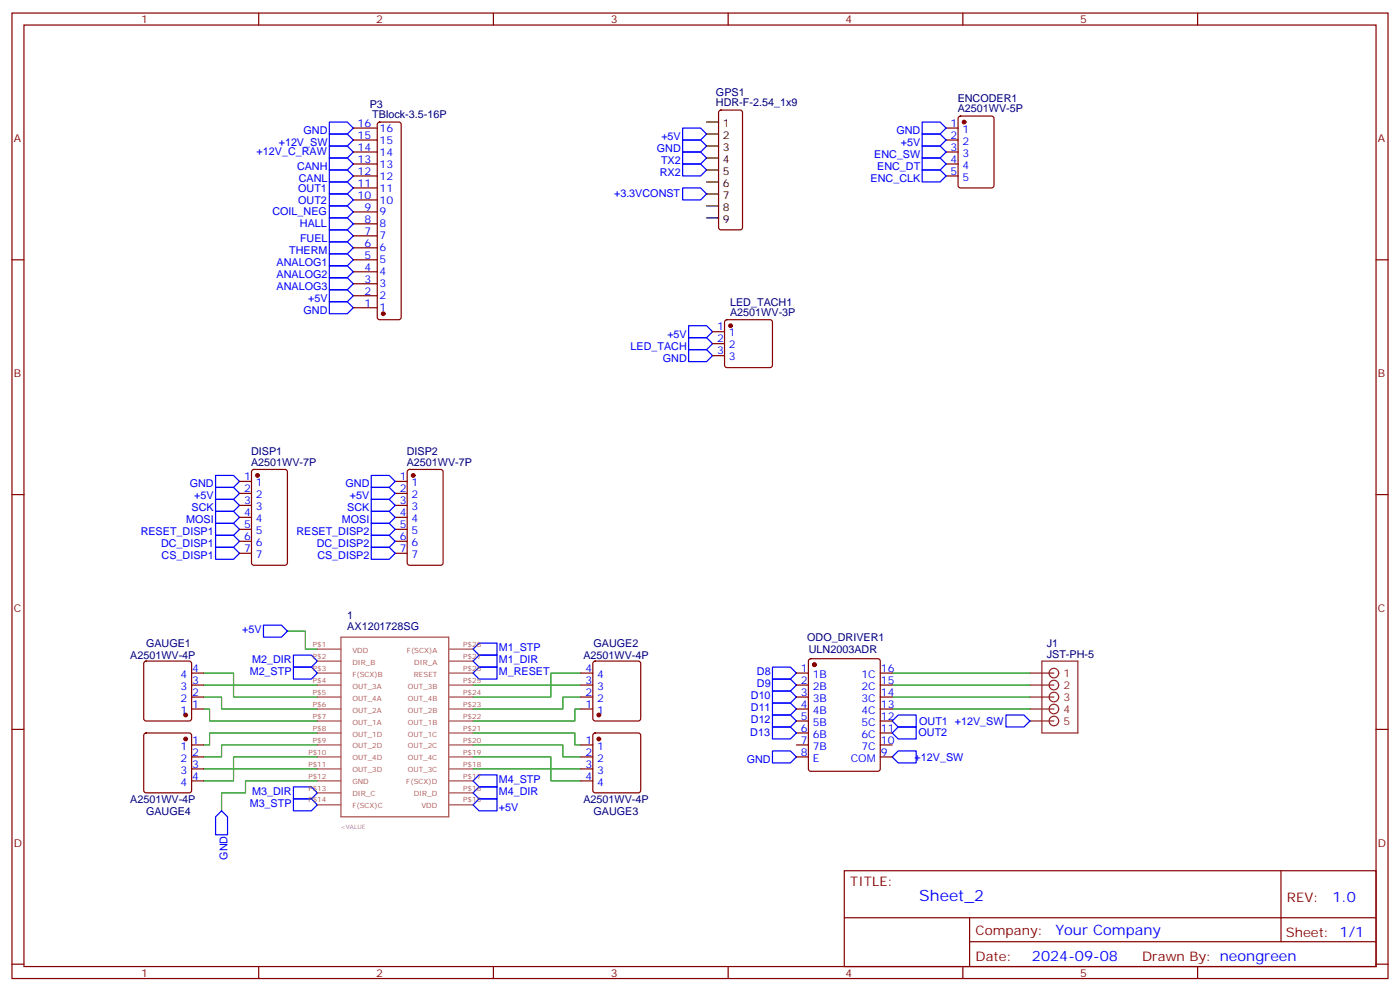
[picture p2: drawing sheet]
<svg xmlns="http://www.w3.org/2000/svg" width="412mm" height="292mm" viewBox="0 0 412 292" stroke-linecap="round" stroke-linejoin="round" font-family="sans-serif">
<g fill="none" stroke="#870000" stroke-width=".35">
<path d="M3.5 3.8h405.4v284.4h-405.4zM7.1 7.4h398.2v277.3h-398.2zM76.2 3.8v3.6M145.3 3.8v3.6M214.5 3.8v3.6M283.6 3.8v3.6M352.8 3.8v3.6M104.1 37.7h7M111.4 36.2l.4-.3h5.7l.5 .3 .2 .5v56.8l-.3 .4-.4 .3h-5.7l-.5-.3-.2-.4v-56.8zM211.9 32.6l.5-.2h5.6l.5 .2 .2 .5v33.9l-.2 .5-.5 .2h-5.6l-.5-.2-.2-.5v-33.9zM278.7 37.7h3.5M282.5 34.4l.4-.2h9.2l.7 .4v20l-.5 .7-9.4 .1-.6-.5-.1-20z"/>
<path d="M104.1 41.2h7M104.1 44.8h7M104.1 48.3h7M104.1 51.8h7M104.1 55.4h7M104.1 58.9h7M278.7 41.2h3.5M278.7 44.8h3.5M278.7 48.3h3.5M278.7 51.8h3.5M3.5 76.5h3.6M104.1 76.5h7"/>
<path d="M104.1 73h7M104.1 69.5h7M104.1 65.9h7M104.1 62.4h7M405.3 76.5h3.6M104.1 90.6h7M104.1 87.1h7M104.1 83.6h7M104.1 80h7M209.9 97.7h3.5M213.7 94.4l.4-.2h12.7l.5 .2 .2 .5v12.7l-.2 .5-.5 .2h-12.7l-.5-.3-.2-.4v-12.7zM209.9 101.2h3.5"/>
<path d="M209.9 104.7h3.5M74.3 138.5l.5-.2h9.2l.6 .4 .1 27.1-.5 .6-9.4 .1-.7-.5v-27zM120.2 138.5l.4-.2h9.2l.7 .4v27.1l-.4 .6-9.5 .1-.6-.5-.1-27zM3.5 145.7h3.6M70.6 141.8h3.5M70.6 145.3h3.5M70.6 148.8h3.5M70.6 152.4h3.5M70.6 155.9h3.5M70.6 159.4h3.5M116.4 141.8h3.5M116.4 145.3h3.5"/>
<path d="M116.4 148.8h3.5M116.4 152.4h3.5M116.4 155.9h3.5M116.4 159.4h3.5M405.3 145.7h3.6M70.6 162.9h3.5M116.4 162.9h3.5M42.6 194.9l.4-.2h12.7l.5 .2 .2 .5v16.2l-.2 .5-.5 .2h-12.7l-.5-.2-.2-.5v-16.2zM56.4 198.2h3.6M171.1 198.2h3.5M174.9 194.9l.4-.2h12.7l.5 .2 .2 .5v16.2l-.2 .5-.5 .2h-12.7l-.5-.2-.2-.5v-16.2zM234.6 198.2h3.5"/>
<path d="M238.4 194.2l.4-.2h19.8l.6 .4 .1 32-.5 .7-20 .1-.6-.5-.1-32zM259.3 198.2h3.5M3.5 214.8h3.6M42.6 216.1l.4-.2h12.7l.5 .2 .2 .5v16.2l-.2 .5-.5 .2h-12.7l-.5-.2-.2-.5v-16.2zM56.4 219.4h3.6M56.4 208.8h3.6M56.4 205.3h3.6M56.4 201.8h3.6M171.1 219.4h3.5M171.1 208.8h3.5M171.1 205.3h3.5M171.1 201.8h3.5"/>
<path d="M174.9 216.1l.4-.2h12.7l.5 .2 .2 .5v16.2l-.2 .5-.5 .2h-12.7l-.5-.2-.2-.5v-16.2zM234.6 219.4h3.5M234.6 208.8h3.5M234.6 205.3h3.5M234.6 201.8h3.5M234.6 212.3h3.5M234.6 215.9h3.5M259.3 219.4h3.5M259.3 208.8h3.5M259.3 205.3h3.5M259.3 201.8h3.5M259.3 212.3h3.5"/>
<path d="M259.3 215.9h3.5M405.3 214.8h3.6M56.4 222.9h3.6M56.4 226.4h3.6M56.4 230h3.6M171.1 222.9h3.5M171.1 226.4h3.5M171.1 230h3.5M234.6 222.9h3.5M259.3 222.9h3.5M248.7 256.4h156.6v28.3h-156.6zM377.3 256.5v20.8"/>
<path d="M248.7 270.3h156.5M285.6 277.3h119.6M285.6 270.3v14.1M3.5 284h3.6M76.2 284.7v3.5M145.3 284.7v3.5M214.5 284.7v3.5M283.6 284.7v3.5M352.8 284.7v3.5M405.3 284h3.6"/>
</g>
<g fill="#870000" stroke="#870000" stroke-width=".35">
<circle cx="284" cy="35.9" r=".53"/>
<circle cx="121.7" cy="140" r=".53"/>
<circle cx="75.8" cy="140" r=".53"/>
<circle cx="215.2" cy="95.9" r=".53"/>
<circle cx="176.4" cy="217.6" r=".53"/>
<circle cx="176.4" cy="210.6" r=".53"/>
<circle cx="54.7" cy="217.6" r=".53"/>
<circle cx="54.7" cy="210.6" r=".53"/>
<circle cx="239.9" cy="195.8" r=".53"/>
<circle cx="112.9" cy="92.4" r=".53"/>
</g>
<g fill="none" stroke="#00f" stroke-width=".35">
<path d="M97 39.5h5.3l1.8 1.7-1.8 1.8h-5.3zM97 35.9h5.3l1.8 1.8-1.8 1.8h-5.3zM201.1 37.7h5.3l1.7 1.8-1.7 1.7h-5.3zM271.6 39.5h5.3l1.8 1.7-1.8 1.8h-5.3zM271.6 35.9h5.3l1.8 1.8-1.8 1.8h-5.3zM97 43h5.3l1.8 1.8-1.8 1.7h-5.3zM97 53.6h5.3l1.8 1.8-1.8 1.7h-5.3zM97 50.1h5.3l1.8 1.7-1.8 1.8h-5.3zM97 46.5h5.3l1.8 1.8-1.8 1.8h-5.3zM97 57.1h5.3l1.8 1.8-1.8 1.7h-5.3zM201.1 55.4h5.3l1.7 1.7-1.7 1.8h-5.3zM201.1 48.3h5.3l1.7 1.8-1.7 1.7h-5.3z"/>
<path d="M201.1 44.8h5.3l1.7 1.7-1.7 1.8h-5.3zM201.1 41.2h5.3l1.7 1.8-1.7 1.8h-5.3zM271.6 50.1h5.3l1.8 1.7-1.8 1.8h-5.3zM271.6 46.5h5.3l1.8 1.8-1.8 1.8h-5.3zM271.6 43h5.3l1.8 1.8-1.8 1.7h-5.3zM97 60.6h5.3l1.8 1.8-1.8 1.8h-5.3zM97 71.2h5.3l1.8 1.8-1.8 1.8h-5.3zM97 67.7h5.3l1.8 1.8-1.8 1.7h-5.3zM97 78.3h5.3l1.8 1.7-1.8 1.8h-5.3zM97 74.8h5.3l1.8 1.7-1.8 1.8h-5.3zM97 64.2h5.3l1.8 1.7-1.8 1.8h-5.3zM97 81.8h5.3l1.8 1.8-1.8 1.7h-5.3z"/>
<path d="M97 88.9h5.3l1.8 1.7-1.8 1.8h-5.3zM97 85.3h5.3l1.8 1.8-1.8 1.8h-5.3zM202.8 99.4h5.3l1.8 1.8-1.8 1.8h-5.3zM202.8 95.9h5.3l1.8 1.8-1.8 1.7h-5.3zM202.8 103h5.3l1.8 1.7-1.8 1.8h-5.3zM63.5 157.7h5.3l1.8 1.7-1.8 1.8h-5.3zM63.5 154.1h5.3l1.8 1.8-1.8 1.8h-5.3zM63.5 150.6h5.3l1.8 1.8-1.8 1.7h-5.3zM63.5 147.1h5.3l1.8 1.7-1.8 1.8h-5.3zM63.5 143.5h5.3l1.8 1.8-1.8 1.8h-5.3zM63.5 140h5.3l1.8 1.8-1.8 1.7h-5.3zM109.4 140h5.3l1.7 1.8-1.7 1.7h-5.3z"/>
<path d="M109.4 143.5h5.3l1.7 1.8-1.7 1.8h-5.3zM109.4 147.1h5.3l1.7 1.7-1.7 1.8h-5.3zM109.4 150.6h5.3l1.7 1.8-1.7 1.7h-5.3zM109.4 154.1h5.3l1.7 1.8-1.7 1.8h-5.3zM109.4 157.7h5.3l1.7 1.7-1.7 1.8h-5.3zM63.5 161.2h5.3l1.8 1.7-1.8 1.8h-5.3zM109.4 161.2h5.3l1.7 1.7-1.7 1.8h-5.3zM77.6 184.1h5.3l1.8 1.8-1.8 1.7h-5.3zM86.4 196.5h5.3l1.8 1.7-1.8 1.8h-5.3zM86.4 192.9h5.3l1.8 1.8-1.8 1.8h-5.3zM139.3 198.2l1.8-1.7h5.3v3.5h-5.3zM139.3 191.2l1.8-1.8h5.3v3.5h-5.3z"/>
<path d="M139.3 194.7l1.8-1.8h5.3v3.6h-5.3zM227.5 200h5.3l1.8 1.8-1.8 1.7h-5.3zM227.5 196.5h5.3l1.8 1.7-1.8 1.8h-5.3zM227.5 210.6h5.3l1.8 1.7-1.8 1.8h-5.3zM227.5 207h5.3l1.8 1.8-1.8 1.8h-5.3zM227.5 203.5h5.3l1.8 1.8-1.8 1.7h-5.3zM227.5 214.1h5.3l1.8 1.8-1.8 1.7h-5.3zM262.8 215.9l1.8-1.8h5.3v3.5h-5.3zM264.6 210.6h5.3v3.5h-5.3l-1.8-1.8zM296.3 210.6h5.3l1.8 1.7-1.8 1.8h-5.3zM65.3 238.8l1.7 1.8v5.3h-3.5v-5.3zM86.4 235.3h5.3l1.8 1.7-1.8 1.8h-5.3z"/>
<path d="M86.4 231.7h5.3l1.8 1.8-1.8 1.8h-5.3zM139.3 230l1.8-1.8h5.3v3.5h-5.3zM139.3 233.5l1.8-1.8h5.3v3.6h-5.3zM141.1 235.3h5.3v3.5h-5.3l-1.8-1.8zM227.5 221.2h5.3l1.8 1.7-1.8 1.8h-5.3zM264.6 221.2h5.3v3.5h-5.3l-1.8-1.8z"/>
</g>
<path d="M208.1 35.9h3.6M208.1 39.5h3.6M208.1 43h3.6M208.1 46.5h3.6M208.1 50.1h3.6M208.1 53.6h3.6M208.1 57.1h3.6M208.1 60.6h3.6M208.1 64.2h3.6" fill="none" stroke="#000" stroke-width=".35"/>
<g fill="none" stroke="#008700" stroke-width=".35">
<path d="M60 198.2h8.8v7.1h24.7M84.7 185.9h5.3v5.3h3.5M171.1 198.2h-8.8v7.1h-23M262.8 198.2h40.6M60 201.8h33.5M60 205.3h5.3v3.5h28.2M60 208.8h1.7v3.5h31.8M93.5 219.4h-28.2v3.5h-5.3M93.5 215.9h-31.8v3.5h-1.7M139.3 201.8h31.8M139.3 219.4h26.5v3.5h5.3M139.3 215.9h30v3.5h1.8"/>
<path d="M171.1 205.3h-5.3v3.5h-26.5M171.1 208.8h-1.8v3.5h-30M262.8 208.8h40.6M262.8 205.3h40.6M262.8 201.8h40.6M60 226.4h33.5M93.5 230h-21.2v3.5h-7v5.3M93.5 222.9h-24.7v7.1h-8.8M139.3 222.9h23v7.1h8.8M139.3 226.4h31.8"/>
</g>
<g fill="none" stroke="#a64a4a" stroke-width=".35">
<path d="M93.5 191.2h6.9M93.5 194.7h6.9M93.5 198.2h6.9M100.4 187.6h31.8v53h-31.8zM132.4 191.2h6.9M132.4 194.7h6.9M132.4 198.2h6.9M93.5 201.8h6.9M93.5 205.3h6.9M93.5 208.8h6.9M93.5 212.3h6.9M93.5 215.9h6.9"/>
<path d="M93.5 219.4h6.9M132.4 201.8h6.9M132.4 205.3h6.9M132.4 208.8h6.9M132.4 212.3h6.9M132.4 215.9h6.9M132.4 219.4h6.9M93.5 222.9h6.9M93.5 226.4h6.9M93.5 230h6.9M93.5 233.5h6.9M93.5 237h6.9"/>
<path d="M132.4 222.9h6.9M132.4 226.4h6.9M132.4 230h6.9M132.4 233.5h6.9M132.4 237h6.9"/>
</g>
<g fill="none" stroke="#8c2424" stroke-width=".35">
<path d="M303.4 198.2h7M306.9 194.7h10.6v21.2h-10.6zM303.4 201.8h7M303.4 205.3h7M303.4 208.8h7M303.4 212.3h7"/>
<circle cx="310.4" cy="198.2" r="1.41"/>
<circle cx="310.4" cy="205.3" r="1.41"/>
<circle cx="310.4" cy="208.8" r="1.41"/>
<circle cx="310.4" cy="212.3" r="1.41"/>
<circle cx="310.4" cy="201.8" r="1.41"/>
</g>
<text font-size="4.6" fill="#00f" x="270.8" y="265.5">Sheet_2</text>
<g font-size="4.2" fill="#00f">
<text x="392.5" y="265.7">1.0</text>
<text x="310.9" y="275.3">Your Company</text>
<text x="304" y="283.1">2024-09-08</text>
</g>
<g font-size="3.9" fill="#800">
<text x="250.5" y="261">TITLE:</text>
<text x="379.1" y="265.7">REV:</text>
<text x="287.4" y="275.2">Company:</text>
<text x="378.7" y="275.8">Sheet: 1/1</text>
<text x="287.4" y="282.9">Date:</text>
<text x="336.4" y="283">Drawn By: neongreen</text>
</g>
<g font-size="3.2" fill="#800">
<text x="41.6" y="6.8">1</text>
<text x="110.8" y="6.8">2</text>
<text x="179.9" y="6.8">3</text>
<text x="249.1" y="6.8">4</text>
<text x="318.2" y="6.8">5</text>
<text x="4.1" y="41.9">A</text>
<text x="405.9" y="41.9">A</text>
<text x="4.1" y="111.1">B</text>
<text x="405.9" y="111.1">B</text>
<text x="4.1" y="180.2">C</text>
<text x="405.9" y="180.2">C</text>
<text x="4.1" y="249.4">D</text>
<text x="405.9" y="249.4">D</text>
<text x="41.6" y="287.7">1</text>
<text x="110.8" y="287.7">2</text>
<text x="179.9" y="287.7">3</text>
<text x="249.1" y="287.7">4</text>
<text x="318.2" y="287.7">5</text>
</g>
<g font-size="3.2" fill="#000080">
<text x="210.9" y="28.3">GPS1</text>
<text x="108.9" y="31.7">P3</text>
<text x="109.7" y="34.9">TBlock-3.5-16P</text>
<text x="210.9" y="31.4">HDR-F-2.54_1x9</text>
<text x="282.1" y="33.1">A2501WV-5P</text>
<text x="282.1" y="30">ENCODER1</text>
<text x="215.1" y="90">LED_TACH1</text>
<text x="215.1" y="93">A2501WV-3P</text>
<text x="74" y="137.1">A2501WV-7P</text>
<text x="74" y="134.1">DISP1</text>
<text x="119.8" y="137.1">A2501WV-7P</text>
<text x="119.8" y="134.1">DISP2</text>
<text x="102.3" y="185.6">AX1201728SG</text>
<text x="102.3" y="182.4">1</text>
<text x="43" y="190.5">GAUGE1</text>
<text x="174.8" y="190.5">GAUGE2</text>
<text x="237.8" y="188.8">ODO_DRIVER1</text>
<text x="308.4" y="190.5">J1</text>
<text x="38.3" y="194.1">A2501WV-4P</text>
<text x="171.9" y="194.1">A2501WV-4P</text>
<text x="238.3" y="192.3">ULN2003ADR</text>
<text x="308.4" y="193.6">JST-PH-5</text>
<text x="38.3" y="236.4">A2501WV-4P</text>
<text x="43" y="239.9">GAUGE4</text>
<text x="171.9" y="236.4">A2501WV-4P</text>
<text x="174.8" y="239.9">GAUGE3</text>
</g>
<g font-size="3.2" fill="#00f">
<text x="89.4" y="39.5">GND</text>
<text x="105.3" y="40.9">15</text>
<text x="105.3" y="37.4">16</text>
<text x="111.8" y="38.8">16</text>
<text x="194.8" y="41.2">+5V</text>
<text x="264.1" y="39.5">GND</text>
<text x="280" y="37.4">1</text>
<text x="280" y="40.9">2</text>
<text x="283.5" y="39.1">1</text>
<text x="75.6" y="45.8">+12V_C_RAW</text>
<text x="82.1" y="43">+12V_SW</text>
<text x="105.3" y="47.9">13</text>
<text x="105.3" y="44.4">14</text>
<text x="111.8" y="45.8">14</text>
<text x="111.8" y="42.3">15</text>
<text x="193.5" y="44.8">GND</text>
<text x="257.5" y="46.5">ENC_SW</text>
<text x="265.4" y="43">+5V</text>
<text x="280" y="44.4">3</text>
<text x="280" y="47.9">4</text>
<text x="283.5" y="42.7">2</text>
<text x="283.5" y="46.2">3</text>
<text x="87.5" y="50.1">CANH</text>
<text x="88" y="53.6">CANL</text>
<text x="105.3" y="51.5">12</text>
<text x="111.8" y="52.9">12</text>
<text x="111.8" y="49.4">13</text>
<text x="194.4" y="51.8">RX2</text>
<text x="194.7" y="48.3">TX2</text>
<text x="256.5" y="53.6">ENC_CLK</text>
<text x="258.4" y="50.1">ENC_DT</text>
<text x="280" y="51.5">5</text>
<text x="283.5" y="49.7">4</text>
<text x="283.5" y="53.2">5</text>
<text x="87.8" y="56.4">OUT1</text>
<text x="87.8" y="59.9">OUT2</text>
<text x="105.3" y="55">11</text>
<text x="105.3" y="58.5">10</text>
<text x="111.8" y="56.4">11</text>
<text x="111.8" y="59.9">10</text>
<text x="180.9" y="58.1">+3.3VCONST</text>
<text x="80.3" y="63.5">COIL_NEG</text>
<text x="107.3" y="65.6">8</text>
<text x="107.3" y="62.1">9</text>
<text x="111.8" y="63.5">9</text>
<text x="88.4" y="67">HALL</text>
<text x="88.4" y="71.2">FUEL</text>
<text x="107.3" y="69.1">7</text>
<text x="111.8" y="70.5">7</text>
<text x="111.8" y="67">8</text>
<text x="85.2" y="74.8">THERM</text>
<text x="107.3" y="76.2">5</text>
<text x="107.3" y="72.6">6</text>
<text x="111.8" y="77.6">5</text>
<text x="111.8" y="74">6</text>
<text x="81.5" y="81.8">ANALOG2</text>
<text x="81.5" y="78.3">ANALOG1</text>
<text x="107.3" y="83.2">3</text>
<text x="107.3" y="79.7">4</text>
<text x="111.8" y="81.1">4</text>
<text x="81.5" y="85.3">ANALOG3</text>
<text x="90.7" y="88.9">+5V</text>
<text x="107.3" y="86.7">2</text>
<text x="111.8" y="88.2">2</text>
<text x="111.8" y="84.6">3</text>
<text x="89.4" y="92.4">GND</text>
<text x="107.3" y="90.3">1</text>
<text x="111.8" y="91.7">1</text>
<text x="196.6" y="99.4">+5V</text>
<text x="211.2" y="97.3">1</text>
<text x="211.2" y="100.9">2</text>
<text x="214.7" y="99.1">1</text>
<text x="185.7" y="103">LED_TACH</text>
<text x="195.3" y="106.5">GND</text>
<text x="211.2" y="104.4">3</text>
<text x="214.7" y="102.6">2</text>
<text x="214.7" y="106.2">3</text>
<text x="55.9" y="143.5">GND</text>
<text x="71.9" y="141.4">1</text>
<text x="75.4" y="143.2">1</text>
<text x="101.8" y="143.5">GND</text>
<text x="117.8" y="141.4">1</text>
<text x="121.2" y="143.2">1</text>
<text x="57.2" y="147.1">+5V</text>
<text x="71.9" y="145">2</text>
<text x="71.9" y="148.5">3</text>
<text x="75.4" y="146.7">2</text>
<text x="103.1" y="147.1">+5V</text>
<text x="117.8" y="145">2</text>
<text x="117.8" y="148.5">3</text>
<text x="121.2" y="146.7">2</text>
<text x="54.9" y="154.1">MOSI</text>
<text x="56.4" y="150.6">SCK</text>
<text x="71.9" y="152">4</text>
<text x="71.9" y="155.5">5</text>
<text x="75.4" y="150.2">3</text>
<text x="75.4" y="153.8">4</text>
<text x="100.7" y="154.1">MOSI</text>
<text x="102.3" y="150.6">SCK</text>
<text x="117.8" y="152">4</text>
<text x="117.8" y="155.5">5</text>
<text x="121.2" y="150.2">3</text>
<text x="121.2" y="153.8">4</text>
<text x="41.4" y="157.7">RESET_DISP1</text>
<text x="47.4" y="161.2">DC_DISP1</text>
<text x="71.9" y="159.1">6</text>
<text x="75.4" y="157.3">5</text>
<text x="75.4" y="160.8">6</text>
<text x="87.3" y="157.7">RESET_DISP2</text>
<text x="93.3" y="161.2">DC_DISP2</text>
<text x="117.8" y="159.1">6</text>
<text x="121.2" y="157.3">5</text>
<text x="121.2" y="160.8">6</text>
<text x="47.6" y="164.7">CS_DISP1</text>
<text x="71.9" y="162.6">7</text>
<text x="75.4" y="164.4">7</text>
<text x="93.5" y="164.7">CS_DISP2</text>
<text x="117.8" y="162.6">7</text>
<text x="121.2" y="164.4">7</text>
<text x="71.3" y="186.4">+5V</text>
<text x="146.9" y="191.7">M1_STP</text>
<text x="56.6" y="197.9">4</text>
<text x="74.3" y="195.2">M2_DIR</text>
<text x="146.9" y="195.2">M1_DIR</text>
<text x="172.4" y="197.9">4</text>
<text x="235.9" y="197.9">1</text>
<text x="259.5" y="197.9">16</text>
<text x="53.1" y="203.2">3</text>
<text x="53.1" y="199.6">4</text>
<text x="56.6" y="201.4">3</text>
<text x="73.6" y="198.8">M2_STP</text>
<text x="146.9" y="198.8">M_RESET</text>
<text x="172.4" y="201.4">3</text>
<text x="175.9" y="203.2">3</text>
<text x="175.9" y="199.6">4</text>
<text x="223" y="202.3">D9</text>
<text x="223" y="198.8">D8</text>
<text x="235.9" y="201.4">2</text>
<text x="239.4" y="199.6">1B</text>
<text x="239.4" y="203.2">2B</text>
<text x="253.8" y="203.2">2C</text>
<text x="253.8" y="199.6">1C</text>
<text x="259.5" y="201.4">15</text>
<text x="53.1" y="206.7">2</text>
<text x="56.6" y="208.5">1</text>
<text x="56.6" y="204.9">2</text>
<text x="172.4" y="208.5">1</text>
<text x="172.4" y="204.9">2</text>
<text x="175.9" y="206.7">2</text>
<text x="221.2" y="209.3">D11</text>
<text x="221.2" y="205.8">D10</text>
<text x="235.9" y="204.9">3</text>
<text x="235.9" y="208.5">4</text>
<text x="239.4" y="206.7">3B</text>
<text x="253.8" y="206.7">3C</text>
<text x="259.5" y="208.5">13</text>
<text x="259.5" y="204.9">14</text>
<text x="53.1" y="210.2">1</text>
<text x="175.9" y="210.2">1</text>
<text x="221.2" y="212.9">D12</text>
<text x="235.9" y="212">5</text>
<text x="235.9" y="215.5">6</text>
<text x="239.4" y="210.2">4B</text>
<text x="239.4" y="213.7">5B</text>
<text x="253.8" y="213.7">5C</text>
<text x="253.8" y="210.2">4C</text>
<text x="259.5" y="215.5">11</text>
<text x="259.5" y="212">12</text>
<text x="270.8" y="213.4">OUT1 +12V_SW</text>
<text x="53.1" y="220.8">1</text>
<text x="56.6" y="219">1</text>
<text x="172.4" y="219">1</text>
<text x="175.9" y="220.8">1</text>
<text x="221" y="216.9">D13</text>
<text x="235.9" y="219">7</text>
<text x="239.4" y="217.3">6B</text>
<text x="239.4" y="220.8">7B</text>
<text x="253.8" y="220.8">7C</text>
<text x="253.8" y="217.3">6C</text>
<text x="259.5" y="219">10</text>
<text x="270.6" y="216.9">OUT2</text>
<text x="53.1" y="224.3">2</text>
<text x="53.1" y="227.9">3</text>
<text x="56.6" y="222.6">2</text>
<text x="56.6" y="226.1">3</text>
<text x="172.4" y="222.6">2</text>
<text x="172.4" y="226.1">3</text>
<text x="175.9" y="224.3">2</text>
<text x="175.9" y="227.9">3</text>
<text x="220" y="224.7">GND</text>
<text x="235.9" y="222.6">8</text>
<text x="239.4" y="224.3">E</text>
<text x="250.6" y="224.3">COM</text>
<text x="259.5" y="222.6">9</text>
<text x="269.4" y="224">+12V_SW</text>
<text x="53.1" y="231.4">4</text>
<text x="56.6" y="229.6">4</text>
<text x="146.9" y="230.5">M4_STP</text>
<text x="172.4" y="229.6">4</text>
<text x="175.9" y="231.4">4</text>
<text x="73.6" y="237.6">M3_STP</text>
<text x="74.3" y="234">M3_DIR</text>
<text x="146.9" y="234">M4_DIR</text>
<text x="146.9" y="238.8">+5V</text>
<text x="67" y="253.2" transform="rotate(-90 67 253.2)">GND</text>
</g>
<g font-size="3.2">
<text x="213" y="37.4">1</text>
<text x="213" y="40.9">2</text>
<text x="213" y="44.4">3</text>
<text x="213" y="47.9">4</text>
<text x="213" y="51.5">5</text>
<text x="213" y="55">6</text>
<text x="213" y="58.5">7</text>
<text x="213" y="62.1">8</text>
<text x="213" y="65.6">9</text>
</g>
<g font-size="3.2" fill="#8d2323">
<text x="313.3" y="199.3">1</text>
<text x="313.3" y="202.8">2</text>
<text x="313.3" y="206.3">3</text>
<text x="313.3" y="209.9">4</text>
<text x="313.3" y="213.4">5</text>
</g>
<g font-size="2.1" fill="#a54b4b">
<text x="92.2" y="190.5">P$1</text>
<text x="136.5" y="190.5">P$28</text>
<text x="92.2" y="194">P$2</text>
<text x="92.2" y="197.5">P$3</text>
<text x="103.8" y="192.2">VDD</text>
<text x="103.8" y="195.7">DIR_B</text>
<text x="119.9" y="192.2">F(SCX)A</text>
<text x="122" y="195.7">DIR_A</text>
<text x="136.5" y="194">P$27</text>
<text x="136.5" y="197.5">P$26</text>
<text x="92.2" y="201.1">P$4</text>
<text x="103.8" y="199.3">F(SCX)B</text>
<text x="103.8" y="202.8">OUT_3A</text>
<text x="120.2" y="202.8">OUT_3B</text>
<text x="121.9" y="199.3">RESET</text>
<text x="136.5" y="201.1">P$25</text>
<text x="92.2" y="204.6">P$5</text>
<text x="92.2" y="208.1">P$6</text>
<text x="103.8" y="206.3">OUT_4A</text>
<text x="103.8" y="209.8">OUT_2A</text>
<text x="120.2" y="206.3">OUT_4B</text>
<text x="120.2" y="209.8">OUT_2B</text>
<text x="136.5" y="204.6">P$24</text>
<text x="136.5" y="208.1">P$23</text>
<text x="92.2" y="211.6">P$7</text>
<text x="92.2" y="215.2">P$8</text>
<text x="103.8" y="213.4">OUT_1A</text>
<text x="120.2" y="213.4">OUT_1B</text>
<text x="136.5" y="211.6">P$22</text>
<text x="136.5" y="215.2">P$21</text>
<text x="92.2" y="218.7">P$9</text>
<text x="103.8" y="216.9">OUT_1D</text>
<text x="103.8" y="220.4">OUT_2D</text>
<text x="120.1" y="216.9">OUT_1C</text>
<text x="120.1" y="220.4">OUT_2C</text>
<text x="136.5" y="218.7">P$20</text>
<text x="90.8" y="222.2">P$10</text>
<text x="90.8" y="225.8">P$11</text>
<text x="103.8" y="224">OUT_4D</text>
<text x="103.8" y="227.5">OUT_3D</text>
<text x="120.1" y="224">OUT_4C</text>
<text x="120.1" y="227.5">OUT_3C</text>
<text x="136.5" y="222.2">P$19</text>
<text x="136.5" y="225.8">P$18</text>
<text x="90.8" y="229.3">P$12</text>
<text x="90.8" y="232.8">P$13</text>
<text x="103.8" y="231">GND</text>
<text x="119.7" y="231">F(SCX)D</text>
<text x="136.5" y="229.3">P$17</text>
<text x="136.5" y="232.8">P$16</text>
<text x="90.8" y="236.3">P$14</text>
<text x="103.8" y="234.5">DIR_C</text>
<text x="103.8" y="238.1">F(SCX)C</text>
<text x="121.9" y="234.5">DIR_D</text>
<text x="124.1" y="238.1">VDD</text>
<text x="136.5" y="236.3">P$15</text>
</g>
<text font-size="1.8" fill="#838383" x="100.4" y="244.1">&lt;VALUE</text>
</svg>
